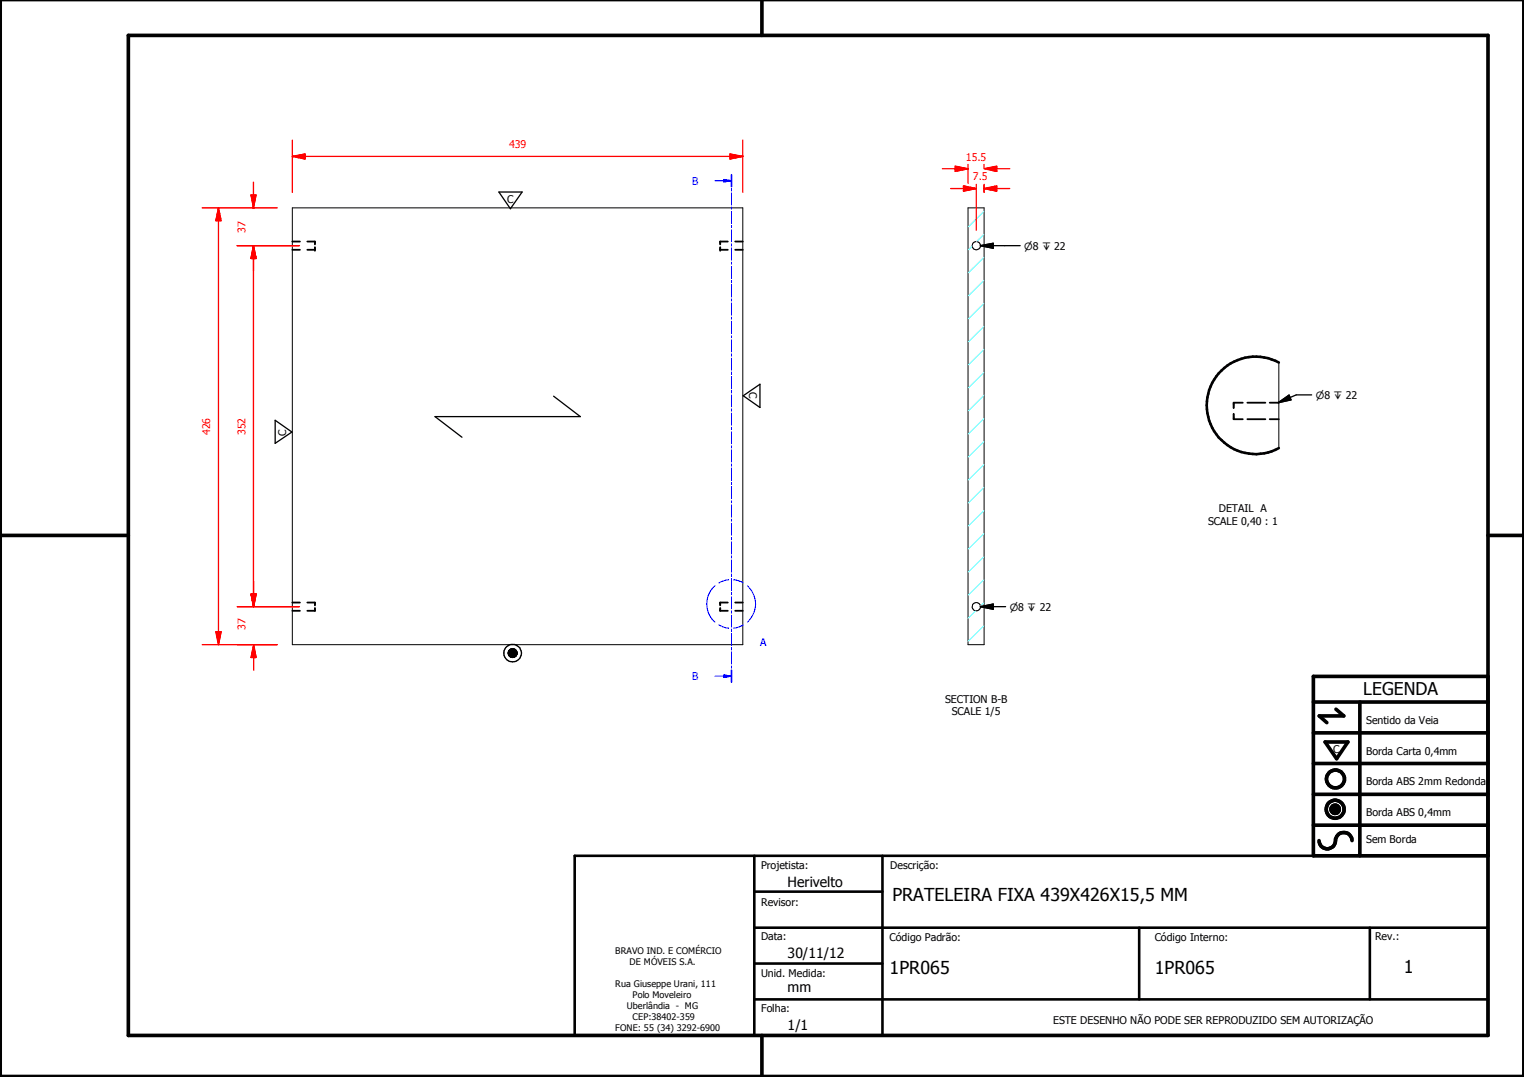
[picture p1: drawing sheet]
<svg xmlns="http://www.w3.org/2000/svg" width="297mm" height="210mm" viewBox="0 0 297 210" stroke-linecap="round" stroke-linejoin="round" font-family="sans-serif">
<g fill="none" stroke="#000" stroke-width=".35">
<path d="M57 47.1h1.5M57 48.7h1.5M59.9 47.1h1.5v.5M61.4 48.2v.5h-1.5M140.4 48.2v.5h1.5M141.9 47.1h-1.5v.5M143.3 47.1h1.5M143.3 48.7h1.5M242.2 78.5h-1.8v1M243.1 78.5h3.5M247.5 78.5h1.8M240.4 80.6v1.1h1.8"/>
<path d="M243.1 81.7h3.5M247.5 81.7h1.8M57 117.4h1.5M57 119h1.5M59.9 117.4h1.5v.6M61.4 118.5v.5h-1.5M140.4 118.5v.5h1.5M141.9 117.4h-1.5v.6M143.3 117.4h1.5M143.3 119h1.5"/>
</g>
<g fill="#000">
<circle cx="61.4" cy="48.7" r=".18"/>
<circle cx="140.4" cy="48.7" r=".18"/>
</g>
<g fill="none" stroke="#000" stroke-width=".19">
<path d="M57 40.5h87.8v85.1h-87.8zM188.7 40.5h3.1v85.1h-3.1zM249.3 70.7v16.6M99.1 127v.6zM99.1 127v.5zM99.1 127.1v.4zM99.1 127.1v.3zM99.1 127.2v.2zM99.1 126.9v.7zM99.2 126.9v.8zM99.2 126.8v1zM99.2 126.8v.9z"/>
<path d="M99.3 126.7h.1l-.1 1.1zM99.3 126.7v1.1zM99.4 126.7v1.2zM99.4 126.6l.1-.1-.1 1.5zM99.4 126.6v1.4zM99.5 126.5v1.5zM99.6 126.5v1.6zM99.7 126.4v1.7zM99.8 126.4v1.7zM99.8 126.4l-.1 1.7zM99.9 126.4l-.1 1.7zM99.9 126.4v1.7z"/>
<path d="M100 126.4l-.1 1.7zM100 126.4h.1l-.1 1.7zM100.1 126.4v1.7h-.1zM100.1 126.4v1.7zM100.2 126.5l-.1 1.6zM100.2 126.5v1.6zM100.3 126.5l-.1 1.6zM100.3 126.5v1.5zM100.4 126.6l-.1 1.4zM100.4 126.6v1.4zM100.5 126.7l-.1 1.3zM100.5 126.7v1.2z"/>
<path d="M100.5 126.7v1.1zM100.6 126.8l-.1 1zM100.6 126.8v1zM100.7 126.9l-.1 .9zM100.7 126.9v.8zM100.7 126.9v.7zM100.7 127v.6zM100.7 127.1v.5zM100.7 127.1v.4zM100.7 127.2v.3zM100.7 127.2v.2zM259.4 157.6l1.6 .1z"/>
<path d="M259.4 157.7l1.6 .1zM259.4 157.8l1.6 .1zM259.4 157.9h1.6v.1zM259.4 157.9l1.6 .1h-1.5zM259.4 157.6h1.6zM259.5 158h1.5zM259.5 158l1.4 .1zM259.5 157.5l1.5 .1zM259.5 158.1h1.4zM259.5 157.4l1.5 .1zM259.5 158.1l1.4 .1zM259.5 157.3l1.4 .1z"/>
<path d="M259.6 158.2h1.3zM259.6 158.2h1.2zM259.6 157.2l1.3 .1zM259.6 158.2l1.2 .1zM259.6 157.2h1.3zM259.7 158.3h1.1zM259.7 158.3l1 .1zM259.7 157.1l1.1 .1zM259.7 157.1h1.1zM259.8 158.4h.9zM259.8 158.4h.8zM259.8 157.1h1z"/>
<path d="M259.8 157.1h.9zM259.8 158.4l.8 .1zM259.8 157l.9 .1zM259.8 157h.8zM259.9 158.5h.7zM259.9 158.5h.6zM259.9 157h.7zM260 158.5h.5zM260 158.5h.4zM260 157h.6zM260.1 158.5h.3zM260.1 158.5h.2z"/>
<path d="M260.1 156.9l.4 .1zM260.1 156.9h.3zM260.1 156.9h.2z"/>
<circle cx="190.3" cy="47.9" r=".81"/>
<circle cx="190.3" cy="118.2" r=".81"/>
</g>
<path d="M249.3 70.7a9.5 9.5 0 0 0-14.1 8.3 9.5 9.5 0 0 0 14.1 8.3M112 166.8h178v35h-178zM147 173.8h25M147 166.8v35M172 166.8v35M147 194.8h143M147 180.8h143M147 187.8h25M222 180.8v14M267 180.8v14" fill="none" stroke="#000" stroke-width=".51"/>
<g fill="#000">
<path d="M99.1 126.9v.7zM99.1 127v.6zM99.1 127v.5zM99.1 127.1v.4zM99.1 127.1v.3zM99.1 127.2v.2zM99.2 126.8v.9zM99.2 126.9v.8zM99.2 126.8v1zM99.3 126.7h.1l-.1 1.1zM99.3 126.7v1.1zM99.4 126.7v1.2z"/>
<path d="M99.4 126.6l.1-.1-.1 1.5zM99.4 126.6v1.4zM99.5 126.5v1.5zM99.6 126.5v1.6zM99.7 126.4v1.7zM99.8 126.4v1.7zM99.8 126.4l-.1 1.7zM99.9 126.4l-.1 1.7zM99.9 126.4v1.7zM100 126.4l-.1 1.7zM100 126.4h.1l-.1 1.7zM100.1 126.4v1.7h-.1z"/>
<path d="M100.1 126.4v1.7zM100.2 126.5l-.1 1.6zM100.2 126.5v1.6zM100.3 126.5l-.1 1.6zM100.3 126.5v1.5zM100.4 126.6l-.1 1.4zM100.4 126.6v1.4zM100.5 126.7l-.1 1.3zM100.5 126.7v1.2zM100.5 126.7v1.1zM100.6 126.8l-.1 1zM100.6 126.8v1z"/>
<path d="M100.7 126.9l-.1 .9zM100.7 126.9v.8zM100.7 126.9v.7zM100.7 127v.6zM100.7 127.1v.5zM100.7 127.1v.4zM100.7 127.2v.3zM100.7 127.2v.2zM259.4 157.6h1.6zM259.5 157.5l1.5 .1zM259.5 157.4l1.5 .1zM259.5 157.3l1.4 .1z"/>
<path d="M259.6 157.2l1.3 .1zM259.6 157.2h1.3zM259.7 157.1l1.1 .1zM259.7 157.1h1.1zM259.8 157.1h1zM259.8 157.1h.9zM259.8 157l.9 .1zM259.8 157h.8zM259.9 157h.7zM260 157h.6zM260.1 156.9l.4 .1zM260.1 156.9h.3z"/>
<path d="M260.1 156.9h.2zM260.1 158.5h.2zM260 158.5h.4zM260.1 158.5h.3zM259.9 158.5h.6zM260 158.5h.5zM259.8 158.4l.8 .1zM259.9 158.5h.7zM259.8 158.4h.8zM259.7 158.3l1 .1zM259.8 158.4h.9zM259.6 158.2l1.2 .1z"/>
<path d="M259.7 158.3h1.1zM259.6 158.2h1.2zM259.5 158.1l1.4 .1zM259.6 158.2h1.3zM259.5 158l1.4 .1zM259.5 158.1h1.4zM259.4 157.9l1.6 .1h-1.5zM259.5 158h1.5zM259.4 157.6l1.6 .1zM259.4 157.7l1.6 .1zM259.4 157.8l1.6 .1zM259.4 157.9h1.6v.1z"/>
</g>
<g fill="none" stroke="#000" stroke-width=".71">
<path d="M148.5 0v6.9M297 -.1v209.9h-297v-209.9M25 6.9h265v194.9h-265zM0 104.4h25M290 104.4h7M256 136.8h34M260.4 138.2l1.5 1.3h-4.8l1.5 1.3M265 136.8v30M290 131.8h-34v35h34M256 154.8h34M256 148.8h34M256 142.8h34"/>
<path d="M258.3 144.6h4.4l-2.2 3.3zM256 160.8h34M257.1 163.8a1.62 1.62 0 0 0 1.8 1.6 1.62 1.62 0 0 0 1.4-1.9 1.63 1.63 0 0 1 1.7-1.2 1.63 1.63 0 0 1 1.5 1.5M148.5 201.8v8"/>
<circle cx="260.2" cy="157.7" r="1.76"/>
<circle cx="260.2" cy="157.7" r=".82"/>
<circle cx="260.3" cy="151.8" r="1.76"/>
</g>
<g fill="none" stroke="#00f" stroke-width=".19">
<path d="M141.1 35.2h1.5M142.6 34v2.4M142.6 36.7v.5M142.6 37.6v2.4M142.6 40.3v.5M142.6 41.2v2.4M142.6 43.9v.5M142.6 44.7v2.4M142.6 47.5v.5M142.6 48.3v2.4M142.6 51.1v.4M142.6 51.9v2.4"/>
<path d="M142.6 54.7v.4M142.6 55.5v2.4M142.6 58.3v.4M142.6 59.1v2.3M142.6 61.8v.4M142.6 62.6v2.4M142.6 65.4v.4M142.6 66.2v2.4M142.6 69v.4M142.6 69.8v2.4M142.6 72.5v.5M142.6 73.4v2.4"/>
<path d="M142.6 76.1v.5M142.6 77v2.3M142.6 79.7v.4M142.6 80.5v2.4M142.6 83.3v.4M142.6 84.1v2.4M142.6 86.9v.4M142.6 87.7v2.3M142.6 90.4v.5M142.6 91.2v2.4M142.6 94v.4M142.6 94.8v2.4"/>
<path d="M142.6 97.6v.4M142.6 98.4v2.4M139.4 114.2a4.7 4.7 0 0 0 0 7M142 113l-1.1 .2-.8 .4M142.6 101.2v.4M142.6 102v2.4M142.6 104.7v.5M142.6 105.6v2.3M142.6 108.3v.5M142.6 109.1v2.4M142.6 111.9v.5M142.6 112.7v2.4"/>
<path d="M142.6 115.4v.5M142.6 116.3v2.4M142.6 119v.5M142.6 119.9v2.3M143 113l1.1 .2 .8 .4M145.7 114.2a4.8 4.8 0 0 1 0 7M140.1 121.8l1.3 .5 .6 .1M142.6 122.6v.5M142.6 123.4v2.4M142.6 126.2v.5M142.6 127v2.4M142.6 129.8v.4"/>
<path d="M142.6 130.6v2.4M144.9 121.8l-.8 .4-1.1 .2"/>
</g>
<path d="M142.6 34v2.4M142.6 130.6v2.4" fill="none" stroke="#00f" stroke-width=".3"/>
<path d="M141.1 35l1.5 .2-1.5 .3z" fill="#00f"/>
<path d="M139.4 35.2h1.7M141.1 35l1.5 .2-1.5 .3zM141.1 131.8h1.5" fill="none" stroke="#00f" stroke-width=".19"/>
<path d="M141.1 131.5l1.5 .3-1.5 .2z" fill="#00f"/>
<path d="M139.4 131.8h1.7M141.1 131.5l1.5 .3-1.5 .2z" fill="none" stroke="#00f" stroke-width=".19"/>
<g fill="none" stroke="#0ff" stroke-width=".19">
<path d="M189.5 47.9l-.8 .8M191.8 59.1l-3.1 3.1M191.8 54.6l-3.1 3.1M191.8 50.1l-3.1 3.1M191.8 45.6l-1.5 1.5M191.8 41.1l-3.1 3.1M191.8 77l-3.1 3.1M191.8 72.6l-3.1 3M191.8 68.1l-3.1 3.1M191.8 63.6l-3.1 3.1M191.8 99.5l-3.1 3.1M191.8 95l-3.1 3.1"/>
<path d="M191.8 90.5l-3.1 3.1M191.8 86l-3.1 3.1M191.8 81.5l-3.1 3.1M190.2 119l-1.5 1.5M191.8 117.4l-.7 .7M191.8 112.9l-3.1 3.1M191.8 108.5l-3.1 3M191.8 104l-3.1 3.1M191.8 121.9l-3.1 3.1"/>
</g>
<path d="M57 30.5h2.5" fill="none" stroke="#f00" stroke-width=".25"/>
<path d="M57 30.5l2.5-.5v1z" fill="#f00"/>
<path d="M57 30.5l2.5-.5v1zM142.3 30.5h2.5" fill="none" stroke="#f00" stroke-width=".25"/>
<path d="M142.3 30l2.5 .5-2.5 .5z" fill="#f00"/>
<path d="M49.4 38v2.5M57 27.3v10.2M59.5 30.5h82.8M142.3 30l2.5 .5-2.5 .5zM144.8 27.3v10.2" fill="none" stroke="#f00" stroke-width=".25"/>
<path d="M48.9 38h1l-.5 2.5z" fill="#f00"/>
<path d="M48.9 38h1l-.5 2.5zM49.4 47.9v2.5" fill="none" stroke="#f00" stroke-width=".25"/>
<path d="M49.4 47.9l.5 2.5h-1z" fill="#f00"/>
<path d="M49.4 35.5v2.5M46.2 40.5h7.8M46.2 47.9h12.2M49.4 47.9l.5 2.5h-1zM49.4 47.9v5" fill="none" stroke="#f00" stroke-width=".25"/>
<path d="M49.4 47.9l.5 2.5h-1z" fill="#f00"/>
<path d="M49.4 47.9l.5 2.5h-1zM49.4 115.8v2.4" fill="none" stroke="#f00" stroke-width=".25"/>
<path d="M48.9 115.8h1l-.5 2.4z" fill="#f00"/>
<path d="M46.2 47.9h12.2M49.4 50.4v65.4M46.2 118.2h12.2M48.9 115.8h1l-.5 2.4zM42.6 123.1v2.5" fill="none" stroke="#f00" stroke-width=".25"/>
<path d="M42.1 123.1h1l-.5 2.5z" fill="#f00"/>
<path d="M42.6 40.5v2.5M42.1 123.1h1l-.5 2.5z" fill="none" stroke="#f00" stroke-width=".25"/>
<path d="M42.6 40.5l.5 2.5h-1z" fill="#f00"/>
<path d="M39.4 40.5h14.6M42.6 40.5l.5 2.5h-1zM42.6 43v80.1M39.4 125.6h14.6M49.4 125.6v2.5" fill="none" stroke="#f00" stroke-width=".25"/>
<path d="M49.4 125.6l.5 2.5h-1z" fill="#f00"/>
<path d="M49.4 115.8v2.4M49.4 125.6l.5 2.5h-1z" fill="none" stroke="#f00" stroke-width=".25"/>
<path d="M48.9 115.8h1l-.5 2.4z" fill="#f00"/>
<path d="M187.8 36.7h2.5M46.3 118.2h12.1M48.9 115.8h1l-.5 2.4zM49.4 113.2v2.6M46.3 125.6h7.7M49.4 128.1v2.5" fill="none" stroke="#f00" stroke-width=".25"/>
<path d="M191.1 47.9l2.5-.5v1zM191.1 47.9h7.7M249.1 78.5l2.1-1.5 .4 .9zM255.6 77h-3l-3.5 1.5M191.1 118.2l2.5-.5v1zM191.1 118.2h4.9" fill="none" stroke="#000" stroke-width=".25"/>
<path d="M191.1 47.9l2.5-.5v1zM249.1 78.5l2.1-1.5 .4 .9zM191.1 118.2l2.5-.5v1z" fill="#000"/>
<path d="M187.8 36.2l2.5 .5-2.5 .6z" fill="#f00"/>
<path d="M187.8 36.2l2.5 .5-2.5 .6zM191.8 36.7h2.5" fill="none" stroke="#f00" stroke-width=".25"/>
<path d="M191.8 36.7l2.5-.5v1.1z" fill="#f00"/>
<path d="M185.3 36.7h2.5M190.3 35.9v9M191.8 36.7l2.5-.5v1.1zM191.8 35.9v1.6M194.3 36.7h2.5" fill="none" stroke="#f00" stroke-width=".25"/>
<path d="M191.8 32.9l2.5-.5v1z" fill="#f00"/>
<path d="M186.2 32.9h2.5M191.8 32.9l2.5-.5v1zM194.3 32.4v1" fill="none" stroke="#f00" stroke-width=".25"/>
<path d="M186.2 32.4l2.5 .5-2.5 .5z" fill="#f00"/>
<path d="M183.7 32.9h2.5M186.2 32.4l2.5 .5-2.5 .5zM188.7 32v3.7M191.8 32v.8M191.8 35.9v1.6M193.2 32.9h3.6M193.2 33.2l1.1 .2M194.3 32.4l-2.2 .4" fill="none" stroke="#f00" stroke-width=".25"/>
<g fill="none" stroke="#000" stroke-width=".25">
<path d="M97.2 37.4h4.6l-2.3 3.3zM107.9 77.2l5.2 4h-28.3l5.2 4M144.9 77.1l3.2-2.2v4.5zM53.6 81.9l3.3 2.3-3.3 2.2z"/>
<circle cx="99.9" cy="127.3" r=".84"/>
<circle cx="99.9" cy="127.3" r="1.71"/>
</g>
<g font-size="3.5">
<text x="173.9" y="175.7">PRATELEIRA FIXA 439X426X15,5 MM</text>
<text x="173.4" y="189.7">1PR065</text>
<text x="225.1" y="189.7">1PR065</text>
<text x="273.6" y="189.7">1</text>
</g>
<text font-size="3.4" x="265.7" y="135.4">LEGENDA</text>
<g font-size="2.7">
<text x="153.5" y="172.8">Herivelto</text>
<text x="153.5" y="186.6">30/11/12</text>
<text x="153.5" y="193.4">mm</text>
<text x="153.5" y="200.8">1/1</text>
</g>
<g font-size="2.1" fill="#f00">
<text x="99.2" y="28.9">439</text>
<text x="188.3" y="31.3">15.5</text>
<text x="189.6" y="35.1">7.5</text>
<text x="47.8" y="45.4" transform="rotate(-90 47.8 45.4)">37</text>
<text x="41" y="84.8" transform="rotate(-90 41 84.8)">426</text>
<text x="47.8" y="84.8" transform="rotate(-90 47.8 84.8)">352</text>
<text x="47.8" y="122.8" transform="rotate(-90 47.8 122.8)">37</text>
</g>
<g font-size="2.1" fill="#00f">
<text x="134.9" y="36">B</text>
<text x="148.2" y="125.9">A</text>
<text x="134.9" y="132.5">B</text>
</g>
<g font-size="2.1">
<text x="98.8" y="39.6">C</text>
<text x="146" y="76.5" transform="rotate(90 146 76.5)">C</text>
<text x="55.8" y="84.9" transform="rotate(-90 55.8 84.9)">C</text>
<text x="237.6" y="99.8">DETAIL A</text>
<text x="235.5" y="102.2">SCALE 0,40 : 1</text>
<text x="184.2" y="136.9">SECTION B-B</text>
<text x="185.5" y="139.4">SCALE 1/5</text>
<text x="266.3" y="141.1">Sentido da Veia</text>
<text x="259.8" y="146.7">C</text>
<text x="266.3" y="147.2">Borda Carta 0,4mm</text>
<text x="266.3" y="153.1">Borda ABS 2mm Redonda</text>
<text x="266.3" y="159">Borda ABS 0,4mm</text>
<text x="266.3" y="164.4">Sem Borda</text>
<text x="148.4" y="169.3">Projetista:</text>
<text x="173.5" y="169.5">Descrição:</text>
<text x="148.4" y="176.6">Revisor:</text>
<text x="148.4" y="183.2">Data:</text>
<text x="173.4" y="183.3">Código Padrão:</text>
<text x="225.1" y="183.3">Código Interno:</text>
<text x="268" y="183.2">Rev.:</text>
<text x="148.4" y="190.5">Unid. Medida:</text>
<text x="148.4" y="197.2">Folha:</text>
<text x="205.3" y="199.5">ESTE DESENHO NÃO PODE SER REPRODUZIDO SEM AUTORIZAÇÃO</text>
</g>
<g font-size="1.9">
<text x="199.6" y="48.7">⌀8 ↧ 22</text>
<text x="256.5" y="77.7">⌀8 ↧ 22</text>
<text x="196.8" y="119">⌀8 ↧ 22</text>
</g>
<g font-size="1.8">
<text x="119.9" y="186">BRAVO IND. E COMÉRCIO</text>
<text x="122.7" y="188.1">DE MÓVEIS S.A.</text>
<text x="119.9" y="192.4">Rua Giuseppe Urani, 111</text>
<text x="122.2" y="196.7">Uberlândia - MG</text>
<text x="123.3" y="194.6">Polo Moveleiro</text>
<text x="119.9" y="201">FONE: 55 (34) 3292-6900</text>
<text x="123.3" y="198.8">CEP:38402-359</text>
</g>
</svg>
